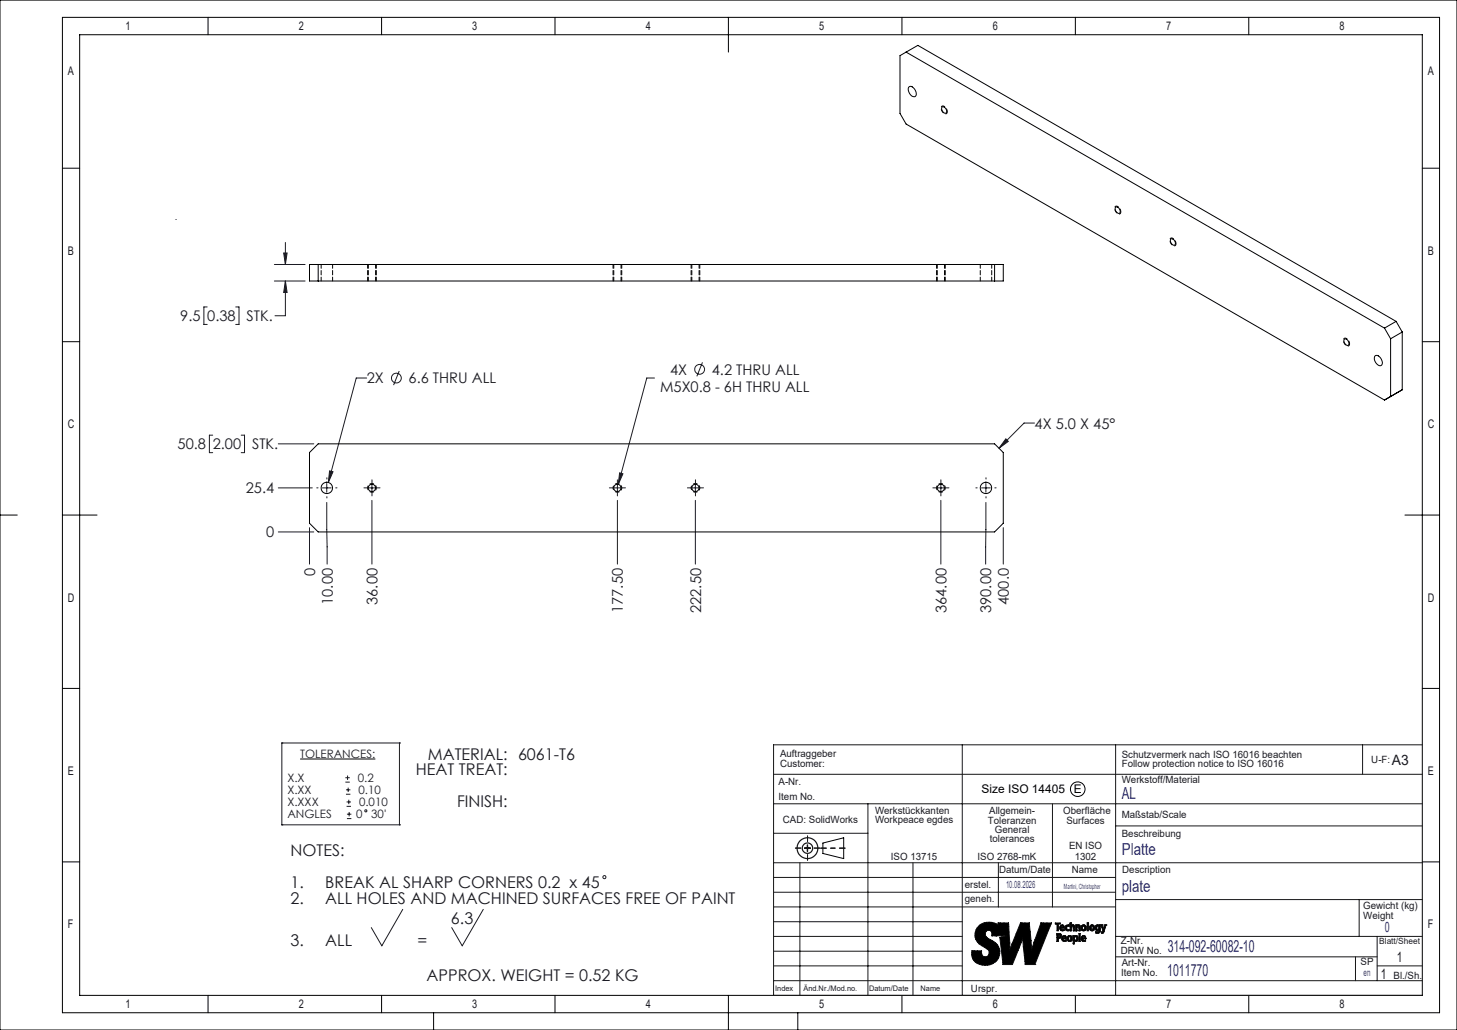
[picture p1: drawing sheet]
<svg xmlns="http://www.w3.org/2000/svg" width="420mm" height="297mm" viewBox="0 0 420 297" stroke-linecap="round" stroke-linejoin="round" font-family="sans-serif">
<path d="M86.5 218.9h21.7" fill="none" stroke="#000" stroke-width=".29"/>
<g fill="none" stroke="#191924" stroke-width=".29">
<path d="M99.6 225.5h1.2M99.6 224.3h1.2M99.7 229h1.3M99.7 227.7h1.3M99.9 232.5h1.3M99.9 231.2h1.3M100 236h1.3M100 234.8h1.3M100.2 223.6v1.3M100.4 227.1v1.3M100.5 230.6v1.3M100.6 234.1v1.3"/>
<circle cx="105.5" cy="233.8" r=".32"/>
<circle cx="174.2" cy="252.9" r=".44"/>
</g>
<g fill="none" stroke="#171717" stroke-width=".35">
<path d="M231.8 244.6h2M232.8 243.6v2"/>
<circle cx="232.8" cy="244.6" r="3"/>
<circle cx="232.8" cy="244.6" r="1.5"/>
</g>
<path d="M115 214.2a.17 .17 0 0 1 .3 0 .17 .17 0 0 1-.3 0zM81.1 237.8a.17 .17 0 0 1 .3 0 .17 .17 0 0 1-.3 0zM115 237.8a.17 .17 0 0 1 .3 0 .17 .17 0 0 1-.3 0zM81.1 214.2a.17 .17 0 0 1 .3 0 .17 .17 0 0 1-.3 0z" fill="#191924"/>
<path d="M229.3 244.5h7M232.8 248v-7M236.6 244.6h7" fill="none" stroke="#000" stroke-width=".29" stroke-dasharray="15.2 1.3 1.3 1.3" stroke-dashoffset="13.6"/>
<g fill="none" stroke="#000" stroke-width=".29">
<path d="M0 0h420v297h-420zM18 5h397v287h-397zM23 10h387v277h-387zM60 5v5M110 5v5M160 5v5M210 5v10M260 5v5M310 5v5M360 5v5M18 48.5h5M410 48.5h5"/>
<path d="M18 98.5h5M410 98.5h5M0 148.5h5M18 148.5h10M405 148.5h10M18 198.5h5M410 198.5h5M18 248.5h5M237.2 243.1l6-1.5v6l-6-1.5zM410 248.5h5M60 287v5M110 287v5"/>
<path d="M125 292v5M160 287v5M210 287v10M230 292v5M260 287v5M310 287v5M360 287v5"/>
<circle cx="310.7" cy="227.6" r="2.1"/>
</g>
<g fill="none" stroke="#171717" stroke-width=".29">
<path d="M277.4 214.8v72.2M321.6 214.8v72.2M392.8 214.8v8.5M410 214.8h-187v72.2h187M223 223.3h187M223 231.8h187M250.2 231.8v55.2M303.4 231.8v29.7M321.6 238.2h88.4M223 253h98.6M223 257.3h98.6M223 240.3h27.2"/>
<path d="M223 248.8h187M230.6 248.8v38.2M263.2 248.8v38.2M287.8 248.8v12.7M321.6 259.4h88.4M391.8 259.4v10.6M223 261.5h98.6M223 265.8h54.4M223 270h54.4M223 274.3h54.4M223 278.5h54.4M285.9 269.8h.1"/>
<path d="M285.9 269.8a1.09 1.09 0 0 0-.4-1.4 1.09 1.09 0 0 0-1.4 .3 1.09 1.09 0 0 0 .2 1.5l.3 .2a5.4 5.4 0 0 1 3.6 3.6 4.2 4.2 0 0 1-3 4.2 4.2 4.2 0 0 1-4.8-1.9l-.2-2.1h2.8a1.21 1.21 0 0 0 .5 1.6 1.21 1.21 0 0 0 1.6-.5 1.21 1.21 0 0 0-.5-1.7l-.7-.4a3.8 3.8 0 0 1-2.5-5.1 4.2 4.2 0 0 1 6.4-1.3l-.1-.7h3l.4 8.1 .6-1.9 2.5-6.2h2.5l.5 5.1M285.9 269.8h4.6M287.2 269.8h.1M290.5 269.8l-2.3 .5 .9 7.8h2.8l2.5-6.3 .4-1.6 .8 7.9M295.5 278l.1 .1M295.6 278.1h2.7M297.2 271.2v.1M298.3 278.1h.1M303.1 266.1h-3l-2.8 8.1-.1-2.9M303.1 266.2l-4.8 11.9M303.1 266.1v.1M304.2 266.1h1.4v.3h-.5v2h-.4v-2h-.5z"/>
<path d="M304.7 269.2h.6a.71 .71 0 0 1 .7 .8 .71 .71 0 0 1-.9 .6v.9h-.4zM305.1 269.5l.5 .2-.2 .5-.3 .1zM305.7 266.9l.5-.2 .5 .2 .1 .7h-.9l.1 .5 .7-.1v.3a.88 .88 0 0 1-1.1-.2 .88 .88 0 0 1 .1-1.2zM306 267h.3l.2 .4h-.6zM306.2 270l.7-.2a.72 .72 0 0 1 .5 .9h-.9l.1 .4 .7-.1v.4a.87 .87 0 0 1-1.1-.2 .87 .87 0 0 1 0-1.2zM306.6 270l.4 .1v.4h-.5zM306.7 268h.1M308.2 270.1a.5 .5 0 0 1 .5 .5 .5 .5 0 0 1-.5 .5zM308.2 268h.1M308.2 266.8v.3l-.2-.1a.53 .53 0 0 0-.5 .7 .53 .53 0 0 0 .7 .3M308.2 266.8a.86 .86 0 0 0-1.2 .8 .86 .86 0 0 0 1.2 .8v-.4M308.2 266.8h.1"/>
<path d="M308.9 266.9h.1M308.9 266.9v-.8h-.4v2.3h.4v-1.2l.3-.2 .2 .2v1.2h.4v-1.1M308.9 266.9l.2-.2 .5 .1 .2 .5M309.4 272.1h.1M309.7 270h.1M309.7 270v-.2h-.4l.1 2.3M309.7 271.2h.1M309.7 270l.5-.2a.87 .87 0 0 1 .6 .9 .87 .87 0 0 1-.8 .8l-.3-.3M309.7 271.2v.9h-.3M309.8 267.3h.1M310 270.1l.1-.1a.59 .59 0 0 1 .3 .6 .59 .59 0 0 1-.5 .5l-.2-.5zM310.1 266.7h.1"/>
<path d="M310.1 268.4h.1M310.1 267h.1M310.1 266.7v1.7M310.1 266.7h.3l.1 .3M310.5 267h.1M310.5 267l.4-.3 .4 .2 .1 1.5h-.4v-1.2l-.2-.2-.3 .2v1.2h-.4M311 269.2h.4v2.3h-.4zM311.4 267.3h.1M312.1 270.7h.1M312.1 270.7l.9-.1a.69 .69 0 0 0-.5-.8 .86 .86 0 0 0-.8 1 .86 .86 0 0 0 1.2 .6M312.1 270.7l.1 .4 .7-.1v.3M312.1 270.2l.4-.2 .1 .5h-.5z"/>
<path d="M312.2 267.1v-.1a.51 .51 0 0 1 .5 .6 .51 .51 0 0 1-.5 .4zM312.9 271.3v.1M313.4 266.1h.4v2.3h-.4zM314.3 266.9a.79 .79 0 0 1 1.2 .1 .79 .79 0 0 1-.3 1.2 .79 .79 0 0 1-1.1-.3zM314.6 267.1l.1-.1a.56 .56 0 0 1 .4 .6 .56 .56 0 0 1-.4 .5l-.2-.3zM316.3 267a.57 .57 0 0 1 .5 .5 .57 .57 0 0 1-.4 .6l-.2-.6zM316.8 268.2h.1M316.8 267h.1M316.8 267a.6 .6 0 0 0-.8-.2 .6 .6 0 0 0-.3 .7 .6 .6 0 0 0 .3 .8 .6 .6 0 0 0 .8-.2v.1M316.8 266.7h.1M316.8 266.7h.4l-.1 2.1-.4 .3-.9-.1v-.4l.8 .1 .2-.5M316.8 266.7v.3"/>
<path d="M317.4 266.7h.1M317.4 266.7h.4M317.4 266.7l.5 1.7M317.8 266.7h.1M317.8 266.7l.3 1.3M317.9 268.5h.1M317.9 268.4h.1M317.9 268.4v.1M318.1 268h.1M318.8 266.7h.1M318.8 266.7h-.3l-.4 1.3M318.8 266.7l-.5 1.5a.71 .71 0 0 1-.8 .9v-.4l.3 .1 .1-.3"/>
<path d="M321.6 275.9h75.4M321.6 270h88.4M390.7 275.9v6.9M397 278.5h13M397 270v12.8M223 282.8h187"/>
<circle cx="308.3" cy="270.6" r=".83"/>
<circle cx="312.3" cy="267.5" r=".84"/>
</g>
<path d="M229.3 244.5h7M232.8 248v-7" fill="none" stroke="#171717" stroke-width=".29" stroke-dasharray="15.2 1.3 1.3 1.3" stroke-dashoffset="13.6"/>
<path d="M236.6 244.6h7" fill="none" stroke="#171717" stroke-width=".35" stroke-dasharray="15.2 1.3 1.3 1.3" stroke-dashoffset="13.6"/>
<g fill="none" stroke="#191924" stroke-width=".29">
<path d="M79.1 76.3h8.8M81.8 73h1l-.5 3.3zM82.3 69.9v6.4M59.7 88.5h-.9v5.1h.9M67.9 88.5h1v5.1h-1M79.1 81h8.8M82.3 81l.5 3.3h-1zM82.3 81v10h-3M105.7 109h-3l-8 30.1M115.1 107l-1.6 4.1M188.7 109h-2.3l-8.2 30.7M202.5 104.5l-1.6 4"/>
<path d="M61.3 125.5h-.9v5h.9M69.5 125.5h1v5h-1M80.2 128h10.3M94.2 139.4v2.6M95 135.8l1 .2-1.3 3.1zM107.2 139.4v2.6M178 139.4v2.6M178.6 136.3l1 .3-1.4 3.1zM200.4 139.4v2.6M271.2 139.4v2.6M284.2 139.4v2.6M289.9 126.5l.8 .8-2.7 2z"/>
<path d="M298.2 122h-3l-7.2 7.3M80.2 153.4h10.3M80.2 140.7h9.8M89.2 152.1v10.6M92.9 140.7h2.6M94.2 144.9l.1 17.8M105.9 140.7h2.6M107.2 144.3v18.4M176.7 140.7h2.5M178 144.3v18.4M199.2 140.7h2.5M200.4 144.3v18.4"/>
<path d="M269.9 140.7h2.6M271.2 144.3v18.4M282.9 140.7h2.6M284.2 144.9l-.1 17.8M289.2 152.1v10.6M81.2 214.2h33.9v23.6h-33.9zM116.1 262.2l-6 10.5-3.1-5.2M139.3 262.2l-6.1 10.5-3-5.2"/>
<circle cx="114.3" cy="109" r="1.41"/>
<circle cx="201.7" cy="106.5" r="1.41"/>
</g>
<path d="M312.2 270l-.1 .5h.5v-.4zM311.9 270l.4-.2a.73 .73 0 0 1 .7 .9h-.9l.1 .4 .7-.1v.2a.8 .8 0 0 1-1.2 0 .8 .8 0 0 1 .2-1.2zM311 269.2h.4v2.3h-.4zM309.8 270.2v.7l.3 .3a.66 .66 0 0 0 0-1.2zM309.3 269.8h.4v.2a.53 .53 0 0 1 .5-.2 .53 .53 0 0 1 .5 .4l.1 .4a.6 .6 0 0 1-.3 .8 .6 .6 0 0 1-.8-.2v.9h-.3zM307.8 270a.79 .79 0 0 1 1.2 .1 .79 .79 0 0 1-.2 1.1 .79 .79 0 0 1-1.1-.3zM308.2 270.1a.54 .54 0 0 0-.3 .7 .54 .54 0 0 0 .6 .3 .54 .54 0 0 0 .3-.7 .54 .54 0 0 0-.6-.3zM304.2 266.1h1.4v.3h-.5v2h-.4v-2h-.5zM306 267l-.1 .4h.6l-.2-.4zM305.7 266.9l.2-.1a.67 .67 0 0 1 .7 .1 .67 .67 0 0 1 .2 .7h-.9l.1 .5h.7a.8 .8 0 0 1-1.1 0 .8 .8 0 0 1 .1-1.2zM307.2 266.9l1-.1v.3l-.2-.1a.53 .53 0 0 0-.5 .7 .53 .53 0 0 0 .7 .3v.2a.74 .74 0 0 1-1 0 .74 .74 0 0 1-.1-1zM308.5 266.1h.4v.8a.51 .51 0 0 1 .6-.1 .51 .51 0 0 1 .3 .5v1.1h-.4v-1.2l-.2-.2-.3 .2v1.2h-.4zM306.6 270l-.1 .5h.5v-.4zM306.2 270l.6-.2a.73 .73 0 0 1 .6 .9h-.9l.1 .4 .7-.1v.2a.81 .81 0 0 1-1.1 0 .81 .81 0 0 1 0-1.2zM305.1 269.5v.8l.3-.1 .2-.5zM304.7 269.2a.79 .79 0 0 1 1.1 .2 .79 .79 0 0 1-.2 1.1l-.5 .1v.9h-.4zM310.1 266.7h.3l.1 .3a.49 .49 0 0 1 .6-.3 .49 .49 0 0 1 .3 .6v1.1h-.4v-1.2l-.2-.2-.3 .2v1.2h-.4zM311.8 266.9a.8 .8 0 0 1 1.1 .1 .8 .8 0 0 1 0 1.1 .8 .8 0 0 1-1.2 0zM312.2 267.1a.53 .53 0 0 0-.2 .6 .53 .53 0 0 0 .6 .3 .59 .59 0 0 0 .1-.6 .59 .59 0 0 0-.5-.4zM313.4 266.1h.4v2.3h-.4zM314.3 266.9a.79 .79 0 0 1 1.2 .1 .79 .79 0 0 1-.3 1.2 .79 .79 0 0 1-1.1-.3zM314.6 267.1a.53 .53 0 0 0-.2 .6 .53 .53 0 0 0 .6 .3 .6 .6 0 0 0-.3-1zM316 266.8l.5-.1 .3 .3v-.3h.4v1a.97 .97 0 0 1-.2 1.2 .97 .97 0 0 1-1.2 .1v-.4l.3 .2a.49 .49 0 0 0 .6-.1 .49 .49 0 0 0 .1-.6 .59 .59 0 0 1-.8 .2 .59 .59 0 0 1-.3-.8zM316.3 267l-.1 .5 .2 .6a.57 .57 0 0 0 .4-.6 .57 .57 0 0 0-.5-.5zM317.4 266.7h.4l.3 1.3 .4-1.3h.3l-.5 1.5a.67 .67 0 0 1-.8 .8v-.3l.3 .1 .1-.4zM282.1 267.1a3.5 3.5 0 0 0 .9 5.6l.9 .5a1.46 1.46 0 0 1 1.2 1 1.46 1.46 0 0 1-.3 1.5 1.21 1.21 0 0 1-1.5 0 1.21 1.21 0 0 1-.3-1.5h-2.7a3.3 3.3 0 0 0 3.7 4.1 3.8 3.8 0 0 0 4.1-3 3.8 3.8 0 0 0-2.6-4.4 1.54 1.54 0 0 1-1.2-2.4 1.06 1.06 0 0 1 1.4 0 1.06 1.06 0 0 1 .2 1.3h4.6l-2.3 .5 .9 7.8h2.8l2.5-6.3 .4-1.6 .8 7.9h2.7l4.8-12h-3l-2.8 8.1-.6-8.1h-2.5l-2.5 6.2-.6 1.9-.4-8.1h-3l.1 .7a4.5 4.5 0 0 0-5.7 .3z" fill-rule="evenodd" fill="#000"/>
<path d="M273.1 32.2a.65 .65 0 0 1-.6 .7 .65 .65 0 0 1-.7-.5 .98 .98 0 0 1-.6-1 .98 .98 0 0 1 .7-.8l.8 .6 .4 1M323.1 61.1a.65 .65 0 0 1-.6 .6 .65 .65 0 0 1-.7-.5 .98 .98 0 0 1-.5-.9 .98 .98 0 0 1 .6-.9l.9 .7 .3 1M339 70.3a.65 .65 0 0 1-.6 .6 .65 .65 0 0 1-.7-.5 .98 .98 0 0 1-.5-.9 .98 .98 0 0 1 .6-.9l.9 .7 .3 1M389 99.1a.65 .65 0 0 1-.5 .7 .65 .65 0 0 1-.8-.5 .98 .98 0 0 1-.5-.9 .98 .98 0 0 1 .6-.9l.9 .7 .3 .9" fill="none" stroke="#000" stroke-width=".29" stroke-dasharray="1.3 .6" stroke-dashoffset=".3" stroke-linecap="butt"/>
<path d="M108.5 140.7a1.25 1.25 0 0 1-1.9 1.1 1.25 1.25 0 0 1-.1-2.2 1.25 1.25 0 0 1 2 .9v.2M179.2 140.7a1.25 1.25 0 0 1-1.8 1.1 1.25 1.25 0 0 1-.1-2.2 1.25 1.25 0 0 1 1.9 .9v.2M201.7 140.7a1.25 1.25 0 0 1-1.8 1.1 1.25 1.25 0 0 1-.1-2.2 1.25 1.25 0 0 1 1.9 .9v.2M272.5 140.7a1.25 1.25 0 0 1-1.9 1.1 1.25 1.25 0 0 1-.1-2.2 1.25 1.25 0 0 1 2 .9v.2" fill="none" stroke="#000" stroke-width=".29" stroke-dasharray="1.3 .6" stroke-dashoffset=".5" stroke-linecap="butt"/>
<path d="M106 81v-4.7M108.5 81v-4.7M176.7 81v-4.7M179.2 81v-4.7M199.2 81v-4.7M201.7 81v-4.7M270 81v-4.7M272.5 81v-4.7" fill="none" stroke="#000" stroke-width=".29" stroke-dasharray="1.3 .6" stroke-dashoffset=".2"/>
<g fill="none" stroke="#191924" stroke-width=".29" stroke-dasharray="15.2 1.3 1.3 1.3">
<path d="M94.2 138.1v-.3M107.2 139.4v-1M178 139.4v-1M200.5 139.4v-1M271.2 139.4v-1M284.2 138.1v-.3M91.7 140.7h-.4M94.2 143.2v.4M96.8 140.7h.3M106 140.7h-1.1M107.2 141.9v1.1M108.5 140.7h1"/>
<path d="M176.7 140.7h-1M178 141.9v1.1M179.2 140.7h1.1M199.2 140.7h-1M200.5 141.9v1.1M201.7 140.7h1.1M270 140.7h-1.1M271.2 141.9v1.1M272.5 140.7h1M281.7 140.7h-.4M284.2 143.2v.4M286.8 140.7h.3"/>
</g>
<path d="M95 135.8l-.3 3.3 1.3-3.1zM178.6 136.3l-.4 3.4 1.4-3.1zM289.9 126.5l.8 .8-2.7 2zM82.3 81l.5 3.3h-1zM81.8 73h1l-.5 3.3z" fill="#191924"/>
<g fill="none" stroke="#000" stroke-width=".29">
<path d="M261.2 15l-1.8 1v16.7l1.8 3.1 137.9 79.6 5.1-3v-16.7M261.2 15l137.9 79.6M261.2 15l3.4-1.9 137.8 79.6M262 25a1.55 1.55 0 0 1 2.1 1.5 .91 .91 0 0 1-.4 1.4 .91 .91 0 0 1-1.2-.6l-.5-.8a1.29 1.29 0 0 1 0-1.5zM271.5 30.9a1.05 1.05 0 0 1 1.2 .5 1.05 1.05 0 0 1-.1 1.3l-.6-.2-.4-.6zM321.5 59.8a1.05 1.05 0 0 1 1.2 .5 1.05 1.05 0 0 1-.1 1.3l-.5-.3-.5-.5zM89.2 76.3h200v4.7h-200zM91.7 76.3v4.7M286.7 76.3v4.7M337.4 69a1.05 1.05 0 0 1 1.2 .5 1.05 1.05 0 0 1-.1 1.2l-.5-.1-.5-.6zM387.5 97.9a1.05 1.05 0 0 1 1.1 .5 1.05 1.05 0 0 1-.1 1.2l-.5-.2-.5-.6zM399.1 94.6l1.8 3.1"/>
<path d="M400.9 97.7v16.6M402.4 92.7l-3.3 1.9M402.4 92.7l1.8 3M404.2 95.7l-3.3 2M396.4 102.6a1.88 1.88 0 0 1 2.1 2.3 .87 .87 0 0 1-.9 .6 .87 .87 0 0 1-.8-.6l-.6-1.3zM89.2 130.5l2.5-2.5h195l2.5 2.5v20.4l-2.5 2.5h-195l-2.5-2.5z"/>
<circle cx="94.2" cy="140.7" r="1.66"/>
<circle cx="107.2" cy="140.7" r="1.06"/>
<circle cx="178" cy="140.7" r="1.05"/>
<circle cx="200.5" cy="140.7" r="1.05"/>
<circle cx="271.2" cy="140.7" r="1.06"/>
<circle cx="284.2" cy="140.7" r="1.66"/>
</g>
<path d="M92.6 76.3v4.7M106.2 76.3v4.7M176.9 76.3v4.7M199.4 76.3v4.7M270.2 76.3v4.7M282.6 76.3v4.7M95.9 81v-4.7M108.3 81v-4.7M179 81v-4.7M201.5 81v-4.7M272.3 81v-4.7M285.9 81v-4.7" fill="none" stroke="#000" stroke-width=".29" stroke-dasharray="1.3 .6" stroke-dashoffset=".2"/>
<g font-size="4.8" fill="#00f">
<text x="323.4" y="230.5">AL</text>
<text x="323.4" y="246.5">Platte</text>
<text x="323.4" y="257.3">plate</text>
<text x="336.6" y="274.6">314-092-60082-10</text>
<text x="336.5" y="281.4">1011770</text>
</g>
<g font-size="4.7" fill="#191924">
<text x="123.3" y="219.1">MATERIAL: 6061-T6</text>
<text x="119.9" y="223.6">HEAT TREAT:</text>
<text x="131.7" y="232.6">FINISH:</text>
<text x="83.8" y="247">NOTES:</text>
<text x="83.8" y="256">1.</text>
<text x="93.8" y="256">BREAK AL SHARP CORNERS 0.2 x 45</text>
<text x="83.8" y="260.5">2.</text>
<text x="93.8" y="260.5">ALL HOLES AND MACHINED SURFACES FREE OF PAINT</text>
<text x="130" y="266.4">6.3</text>
<text x="83.8" y="272.7">3.</text>
<text x="93.8" y="272.7">ALL</text>
<text x="120.4" y="272.7">=</text>
<text x="123" y="282.8">APPROX. WEIGHT = 0.52 KG</text>
</g>
<g font-size="4.2" fill="#191924">
<text x="51.9" y="92.6">9.5</text>
<text x="59.7" y="92.6">0.38</text>
<text x="71.1" y="92.6">STK.</text>
<text x="105.7" y="110.6">2X</text>
<text x="117.8" y="110.6">6.6 THRU ALL</text>
<text x="190.3" y="113.1">M5X0.8 - 6H THRU ALL</text>
<text x="193.1" y="108">4X</text>
<text x="205.2" y="108">4.2 THRU ALL</text>
<text x="298.2" y="123.6">4X 5.0 X 45°</text>
<text x="51.2" y="129.6">50.8</text>
<text x="61.3" y="129.6">2.00</text>
<text x="72.7" y="129.6">STK.</text>
<text x="70.9" y="142.3">25.4</text>
<text x="76.7" y="155">0</text>
<text x="90.8" y="166.2" transform="rotate(-90 90.8 166.2)">0</text>
<text x="95.9" y="174.4" transform="rotate(-90 95.9 174.4)">10.00</text>
<text x="108.8" y="174.4" transform="rotate(-90 108.8 174.4)">36.00</text>
<text x="179.6" y="176.7" transform="rotate(-90 179.6 176.7)">177.50</text>
<text x="202.1" y="176.7" transform="rotate(-90 202.1 176.7)">222.50</text>
<text x="272.8" y="176.7" transform="rotate(-90 272.8 176.7)">364.00</text>
<text x="285.7" y="176.7" transform="rotate(-90 285.7 176.7)">390.00</text>
<text x="290.8" y="174.4" transform="rotate(-90 290.8 174.4)">400.0</text>
</g>
<g font-size="4.1" fill="#191924">
<text x="401.3" y="220.6">A3</text>
<text x="402.7" y="277.2">1</text>
<text x="398" y="282.2">1</text>
</g>
<text font-size="4.1" fill="#00f" x="399.2" y="268.8">0</text>
<g font-size="3.4" fill="#191924">
<text x="36.2" y="8.8">1</text>
<text x="86.2" y="8.8">2</text>
<text x="136.2" y="8.8">3</text>
<text x="186.2" y="8.8">4</text>
<text x="236.2" y="8.8">5</text>
<text x="286.2" y="8.8">6</text>
<text x="336.2" y="8.8">7</text>
<text x="386.2" y="8.8">8</text>
<text x="19.6" y="21.6">A</text>
<text x="411.6" y="21.6">A</text>
<text x="19.6" y="73.5">B</text>
<text x="411.6" y="73.5">B</text>
<text x="19.6" y="123.5">C</text>
<text x="411.6" y="123.5">C</text>
<text x="19.6" y="173.5">D</text>
<text x="411.6" y="173.5">D</text>
<text x="19.6" y="223.5">E</text>
<text x="411.6" y="223.5">E</text>
<text x="19.6" y="267.7">F</text>
<text x="411.6" y="267.7">F</text>
<text x="36.1" y="290.8">1</text>
<text x="86.1" y="290.8">2</text>
<text x="136.1" y="290.8">3</text>
<text x="186.1" y="290.8">4</text>
<text x="236.2" y="290.8">5</text>
<text x="286.2" y="290.8">6</text>
<text x="336.2" y="290.8">7</text>
<text x="386.1" y="290.8">8</text>
</g>
<g font-size="3.4">
<text x="283" y="228.6">Size ISO 14405</text>
<text x="309.6" y="228.6">E</text>
</g>
<g font-size="3.3" fill="#191924">
<text x="86.5" y="218.5">TOLERANCES:</text>
<text x="82.8" y="225.5">X.X</text>
<text x="103.1" y="225.5">0.2</text>
<text x="82.8" y="232.5">X.XXX</text>
<text x="82.8" y="229">X.XX</text>
<text x="103.3" y="229">0.10</text>
<text x="103.5" y="232.5">0.010</text>
<text x="82.8" y="236">ANGLES</text>
<text x="102.7" y="236">0</text>
<text x="107" y="236">30'</text>
</g>
<g font-size="2.9" fill="#191924">
<text x="50.4" y="63.4">.</text>
<text x="224.9" y="218.3">Auftraggeber</text>
<text x="224.9" y="221.3">Customer:</text>
<text x="236.1" y="221.3">.</text>
<text x="323.4" y="218.6">Schutzvermerk nach ISO 16016 beachten</text>
<text x="323.4" y="221.3">Follow protection notice to ISO 16016</text>
<text x="395.3" y="220.1">U-F:</text>
<text x="224.4" y="226.2">A-Nr.</text>
<text x="323.4" y="225.8">Werkstoff/Material</text>
<text x="224.4" y="230.7">Item No.</text>
<text x="225.7" y="237.4">CAD: SolidWorks</text>
<text x="252.2" y="237.4">Workpeace egdes</text>
<text x="252.2" y="234.8">Werkstückkanten</text>
<text x="284.8" y="237.5">Toleranzen</text>
<text x="285.2" y="234.8">Allgemein-</text>
<text x="306.5" y="234.9">Oberfläche</text>
<text x="307.4" y="237.5">Surfaces</text>
<text x="323.4" y="235.8">Maßstab/Scale</text>
<text x="285.3" y="242.8">tolerances</text>
<text x="286.8" y="240.1">General</text>
<text x="308.2" y="244.8">EN ISO</text>
<text x="323.4" y="241.4">Beschreibung</text>
<text x="256.8" y="247.9">ISO 13715</text>
<text x="281.8" y="247.9">ISO 2768-mK</text>
<text x="288" y="251.8">Datum/Date</text>
<text x="309" y="251.8">Name</text>
<text x="309.8" y="247.9">1302</text>
<text x="323.5" y="251.8">Description</text>
<text x="278.1" y="255.9">erstel.</text>
<text x="278.1" y="260.2">geneh.</text>
<text x="393" y="262.2">Gewicht (kg)</text>
<text x="393" y="264.9">Weight</text>
<text x="323.1" y="275.1">DRW No.</text>
<text x="323.1" y="272.2">Z-Nr.</text>
<text x="323.2" y="281.5">Item No.</text>
<text x="323.4" y="278.6">Art-Nr.</text>
<text x="392.2" y="278.3">SP</text>
<text x="279.9" y="285.9">Urspr.</text>
<text x="401.7" y="282.2">Bl./Sh.</text>
</g>
<g font-size="2.9" fill="#00f">
<text x="290" y="255.9">10.08.2026</text>
<text x="393.1" y="281.5">en</text>
</g>
<text font-size="2.5" fill="#191924" x="397.6" y="272.2">Blatt/Sheet</text>
<g font-size="2.2" fill="#191924">
<text x="223.5" y="285.7">Index</text>
<text x="231.6" y="285.7">Änd.Nr./Mod.no.</text>
<text x="250.5" y="285.7">Datum/Date</text>
<text x="265.4" y="285.7">Name</text>
</g>
<text font-size="2.1" fill="#00f" x="306.7" y="256.4">Martini, Christopher</text>
</svg>
